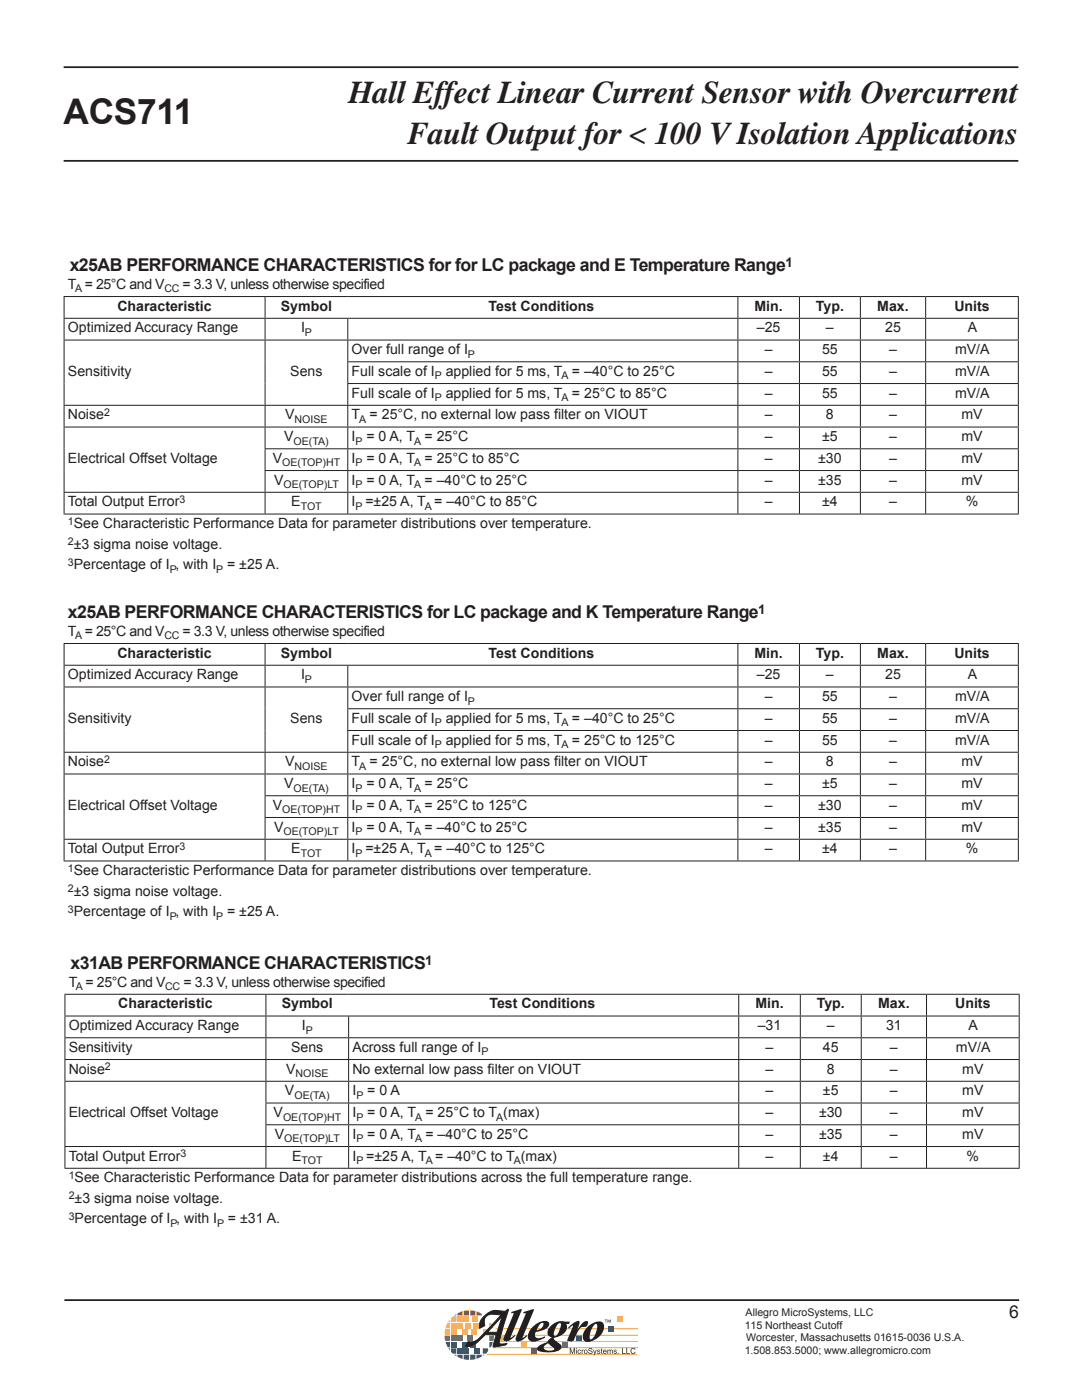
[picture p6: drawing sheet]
<svg xmlns="http://www.w3.org/2000/svg" width="216mm" height="279mm" viewBox="0 0 216 279" stroke-linecap="round" stroke-linejoin="round" font-family="sans-serif">
<path d="M12.7 13.4h190.5M12.7 32.1h190.5M12.9 259.5h190.5" fill="none" stroke="#231f20" stroke-width=".35"/>
<path d="M97.1 270.3h30M98.3 269h29M98.8 267.7h28.5" fill="none" stroke="#f99d33" stroke-width=".2"/>
<path d="M96.3 270.4h.4l-.4 .2z" fill="#593b97"/>
<path d="M89.8 263.3v.5h-.4z" fill="#f15a30"/>
<path d="M89.3 264h.5v1.1h-.9z" fill="#f99d33"/>
<path d="M88.8 265.3h1v1.1h-1.1z" fill="#fff200"/>
<path d="M88.7 266.6h1.1v1h-1z" fill="#36b557"/>
<path d="M88.9 267.8h.9v1.1a.75 .75 0 0 1-.8-.8z" fill="#00a6be"/>
<path d="M89.4 269.1h.4v.4z" fill="#0077c0"/>
<path d="M90.6 262.5l.5-.3v.3z" fill="#ed1556"/>
<path d="M90 263.1l.4-.4h.7v1.1h-1.1z" fill="#f15a30"/>
<path d="M90 264h1.1v1.1h-1.1z" fill="#f99d33"/>
<path d="M90 265.3h1.1v1.1h-1.1z" fill="#fff200"/>
<path d="M90 266.6h1.1v1h-1.1z" fill="#36b557"/>
<path d="M90 267.8h1.1v1.1h-1.1z" fill="#00a6be"/>
<path d="M90 269.1h1.1v1.1h-.8l-.3-.4z" fill="#0077c0"/>
<path d="M90.6 270.4h.5v.3z" fill="#593b97"/>
<path d="M91.3 262.1l1-.4v.8h-1z" fill="#ed1556"/>
<path d="M91.3 262.7h1v1.1h-1z" fill="#f15a30"/>
<path d="M91.3 264h1v1.1h-1z" fill="#f99d33"/>
<path d="M92.2 265.3h1v1.1h-1z" fill="#fff200"/>
<path d="M91.3 266.6h1v1h-1z" fill="#36b557"/>
<path d="M92.2 267.8h1v1.1h-1z" fill="#00a6be"/>
<path d="M91.3 269.1h1v1.1h-1z" fill="#0077c0"/>
<path d="M91.3 270.4h1v.8l-1-.4z" fill="#593b97"/>
<path d="M92.5 261.6l1.1-.1v1h-1.1z" fill="#ed1556"/>
<path d="M92.5 262.7h1.1v1.1h-1.1z" fill="#f15a30"/>
<path d="M92.9 264h1v1.1h-1z" fill="#f99d33"/>
<path d="M94.1 265.3h1v1.1h-1z" fill="#fff200"/>
<path d="M93.2 266.6h1.1v1h-1.1z" fill="#36b557"/>
<path d="M93.8 267.8h1.1v1.1h-1.1z" fill="#00a6be"/>
<path d="M92.5 269.1h1.1v1.1h-1.1z" fill="#0077c0"/>
<path d="M92.5 270.4h1.1v1l-1.1-.1z" fill="#593b97"/>
<path d="M93.8 261.5l1.1 .2v.8h-1.1z" fill="#ed1556"/>
<path d="M94.2 262.7h1.1v1.1h-1.1z" fill="#f15a30"/>
<path d="M96.4 265.3h1.1v1.1h-1.1z" fill="#fff200"/>
<path d="M94.6 269.1h1.1v1.1h-1.1z" fill="#0077c0"/>
<g fill="#593b97">
<path d="M93.8 270.4h1.1v.9l-1.1 .1z"/>
<path d="M95.1 270.4h1v.3l-1 .5z"/>
</g>
<path d="M94.5 264h1v1.1h-1z" fill="#f99d33"/>
<path d="M96.3 269.1h1.1a1.02 1.02 0 0 1-.5 1.1h-.6z" fill="#0077c0"/>
<path d="M97.6 264h.3l.5 1.1h-.8z" fill="#f99d33"/>
<path d="M97.6 266.6h1l-.1 1h-.9z" fill="#36b557"/>
<path d="M97.6 267.8h.8l-.1 .3a.76 .76 0 0 1-.7 .8z" fill="#00a6be"/>
<path d="M95.1 261.7l1 .5v.3h-1z" fill="#ed1556"/>
<path d="M99.8 266.5h1v1.1h-1z" fill="#fff200"/>
<path d="M106 269.1h1.1v1h-1.1z" fill="#ed1556"/>
<path d="M112.2 267.8h1.1v1.1h-1.1z" fill="#36b557"/>
<path d="M114.9 266.5h1.1v1.1h-1.1z" fill="#00a6be"/>
<path d="M123.2 262.8h1.1v1.1h-1.1z" fill="#f15a30"/>
<path d="M103.9 267.8h1.1v1.1h-1.1z" fill="#f99d33"/>
<path d="M98.8 265.2h28.5M99 266.5h28.3" fill="none" stroke="#f99d33" stroke-width=".2"/>
<path d="M121.3 264.7h1.1v1h-1.1z" fill="#593b97"/>
<g fill="#231f20">
<path d="M113.7 269.1h.2l.3 .9 .3-.9h.2v1.1h-.1v-1l-.3 1h-.1l-.4-1v1h-.1z"/>
<path d="M115.4 269.4h.4l.1 .2-.2-.1a.27 .27 0 0 0-.3 .3 .27 .27 0 0 0 .3 .2l.2-.1v.1a.34 .34 0 0 1-.6 0z"/>
<path d="M116.1 269.4l.1 .1 .3-.2-.3 .4v.5h-.1z"/>
<path d="M117.6 269.1h.5l.1 .3-.4-.2-.2 .2 .6 .3a.42 .42 0 0 1-.4 .5 .42 .42 0 0 1-.4-.4l.4 .3 .3-.2-.6-.3-.1-.2z"/>
<path d="M118.3 269.4h.2l.2 .6 .2-.6h.2l-.5 1.1h-.2l.2-.3z"/>
<path d="M119.2 269.5l.3-.2 .2 .2-.4 .1 .4 .2-.1 .4-.4-.2-.1-.1 .4 .2 .2-.2-.5-.2z"/>
<path d="M120 269.1l.2 .3-.1 .1 .1 .7-.2-.1v-.6h-.1z"/>
<path d="M121.2 269.4l.1 .1 .8-.1 .2 .8h-.2v-.6l-.1-.1-.2 .2v.5h-.1l-.1-.7-.3 .2v.5h-.1z"/>
<path d="M122.5 269.5l.3-.2 .2 .2-.4 .1 .4 .2-.1 .4-.5-.2v-.1l.4 .2 .1-.2-.4-.2z"/>
<path d="M102 261.8l1.8-.5 .3 .1-2.2 5.5 .8-.5 .1 .2a1.94 1.94 0 0 1-2.2 1l-.1-.6 2-4.8v-.1h-.5z"/>
<path d="M104.4 261.9l1.9-.6 .2 .1-2.2 5.6 .8-.6 .1 .2-1 .8a.92 .92 0 0 1-1.3 .1v-.6l2-4.6-.1-.3-.4 .1z"/>
<path d="M106.3 264.8a2.45 2.45 0 0 1 3.2-.9 1.36 1.36 0 0 1-1.3 1.6l-1.3 .3 .2-.3a1.31 1.31 0 0 0 1.3-1.5 1.17 1.17 0 0 0-1.2 1.1 1.76 1.76 0 0 0-.3 1.8 1.75 1.75 0 0 0 1.8-.2l.1 .2a3.8 3.8 0 0 1-3 .7 1.37 1.37 0 0 1-.1-2z"/>
<path d="M113.3 265l1.1-1a.88 .88 0 0 1 1.2-.2l-.4 1.6 1-1.4 .6-.3h.4a.82 .82 0 0 1-.1 .9 .82 .82 0 0 1-.9 .2 4.9 4.9 0 0 0-1.7 2.7l-.5 .2-.8-.2 1.1-2.9-.8 .5z"/>
<path d="M117.1 264.9l.8-.6 .9-.4 .1 .3a3.2 3.2 0 0 0-1.1 3.1h.1a3.1 3.1 0 0 0 1.1-3.1h-.1l-.1-.3a1.11 1.11 0 0 1 1.3-.1 1.11 1.11 0 0 1 .4 1.3 3.5 3.5 0 0 1-3.7 2.6 1.66 1.66 0 0 1 0-2.4z"/>
<path d="M110 264.5l.6-.4 .8-.4 .1 .4-.3 .3a3.1 3.1 0 0 0-.6 2.2h.1a1.5 1.5 0 0 0 1-1.4l.2-1-.1-.1h-.3l-.1-.4 2.3 .1-.1 .4h-.6a1.89 1.89 0 0 1-1.5 2.5l-.9 .3a.41 .41 0 0 0 .3 .6l.9 .7 .3 .4a1.83 1.83 0 0 1-2.2 1.2l-1.5-.1a1.2 1.2 0 0 1-1.3-.5 2.03 2.03 0 0 1 1.8-1.3l.4-.2 .1 .3-.3 .1a.67 .67 0 0 0-.6 .8 .67 .67 0 0 0 .8 .5h.7a.46 .46 0 0 0 .6-.3l-.7-.6a.77 .77 0 0 1-.3-1.3l.5-.4a1.15 1.15 0 0 1-.9-.8 1.15 1.15 0 0 1 .5-1.2z"/>
<path d="M115 269.1v.1h.1v-.1zM115 269.4v.8h.1v-.8z"/>
<path d="M116.7 269.8a.27 .27 0 0 1 .5 0 .27 .27 0 0 1-.5 0zM116.5 269.8a.4 .4 0 0 0 .8 0 .4 .4 0 0 0-.8 0z"/>
<path d="M120.5 269.5h.4v.2h-.4zM120.5 269.4a.42 .42 0 0 0-.2 .6 .42 .42 0 0 0 .6 .1l.1-.2-.3 .2-.2-.3h.5v-.2l-.1-.2z"/>
</g>
<path d="M96.6 262.7l1-.8a2.58 2.58 0 0 1 2.1-.3l.9 .1 .7-.4 .2 .1-1 3.1-.9 3.4 .3 .3h1.2l-.2 .2-2.4 .4-.1-.2 .6-2.2h-2.2a8.8 8.8 0 0 1-2.5 2.2l-.9 .1-.6-.1 .6-.8a2.32 2.32 0 0 0 2.3-.9l4.3-4.5a3.1 3.1 0 0 0-2.9 .3 2.05 2.05 0 0 0-.4 1.9l-1 .5 .1-1.4zM100.2 262.7l-1 3.2h-1.9z" fill="none" stroke="#231f20" stroke-width=".2"/>
<g fill="#231f20">
<path d="M123.3 270h.1l-.1 .4z"/>
<path d="M124.1 269h.2v1h.5v.2h-.7z"/>
<path d="M125 269h.1v1h.6v.2h-.7z"/>
<path d="M126 269.2l.5-.2 .3 .4h-.2a.37 .37 0 0 0-.5-.1 .37 .37 0 0 0 0 .6 .37 .37 0 0 0 .6-.1h.1a.55 .55 0 0 1-.8 .3 .55 .55 0 0 1 0-.9z"/>
<path d="M120.7 263.4h.2l.1 .6v-.6h.1zM121.2 263.4v.6l.1-.5 .2 .5 .3-.5 .1 .5v-.6h-.2l-.1 .4-.2-.4z"/>
</g>
<path d="M96.6 262.7l-.8 1-.1 1.4 1-.5a1.63 1.63 0 0 1 1.5-2.3l1.8 .1-4.6 4.9a2.14 2.14 0 0 1-2 .5l-.6 .8a2.43 2.43 0 0 0 2.5-.8l1.5-1.4h2.2l-.6 2.2 .1 .2 2.4-.4 .2-.2h-1.2l-.3-.3 .9-3.4 1-3.1-.2-.1-.7 .4a3.9 3.9 0 0 0-3 .2zM100.2 262.7l-1 3.2h-1.9z" fill-rule="evenodd" fill="#231f20"/>
<g fill="none" stroke="#231f20" stroke-width=".2">
<path d="M12.7 59.2h190.6M12.8 59.3v4.1M52.9 59.3v4.1M147.2 59.3v4.1M159.5 59.3v4.1M171.7 59.3v4.1M184.7 59.3v4.1M203.2 59.3v4.1M12.7 63.5h190.6M12.8 63.6v4.2M12.8 68v12.8M52.9 63.6v4.2"/>
<path d="M52.9 68v12.8M69.3 72.2h134M69.3 76.5h134M69.4 63.6v4.2M69.4 68v4.1M69.4 72.3v4.2M69.4 76.6v4.2M147.2 63.6v4.2M147.2 68v4.1M147.2 72.3v4.2M147.2 76.6v4.2M159.5 63.6v4.2"/>
<path d="M159.5 68v4.1M159.5 72.3v4.2M159.5 76.6v4.2M171.7 63.6v4.2M171.7 68v4.1M171.7 72.3v4.2M171.7 76.6v4.2M184.7 63.6v4.2M184.7 68v4.1M184.7 72.3v4.2M184.7 76.6v4.2M203.2 63.6v4.2"/>
<path d="M203.2 68v4.1M203.2 72.3v4.2M203.2 76.6v4.2M203.3 67.9h-190.6M12.7 80.9h190.6M12.7 85.2h190.6M12.7 98.2h190.6M12.8 81v4.1M12.8 85.3v12.9M12.8 98.3v4.2M52.8 89.6h150.5M52.8 93.9h150.5"/>
<path d="M52.9 81v4.1M52.9 85.3v4.2M52.9 89.7v4.1M52.9 94v4.2M52.9 98.3v4.2M69.4 81v4.1M69.4 85.3v4.2M69.4 89.7v4.1M69.4 94v4.2M69.4 98.3v4.2M147.2 81v4.1M147.2 85.3v4.2"/>
<path d="M147.2 89.7v4.1M147.2 94v4.2M147.2 98.3v4.2M159.5 81v4.1M159.5 85.3v4.2M159.5 89.7v4.1M159.5 94v4.2M159.5 98.3v4.2M171.7 81v4.1M171.7 85.3v4.2M171.7 89.7v4.1M171.7 94v4.2"/>
<path d="M171.7 98.3v4.2M184.7 81v4.1M184.7 85.3v4.2M184.7 89.7v4.1M184.7 94v4.2M184.7 98.3v4.2M203.2 81v4.1M203.2 85.3v4.2M203.2 89.7v4.1M203.2 94v4.2M203.2 98.3v4.2M12.7 102.6h190.6"/>
<path d="M12.7 128.4h190.6M12.7 137.1h190.6M12.8 128.5v4.2M12.8 132.9v4.1M12.8 137.2v12.8M52.9 128.5v4.2M52.9 132.9v4.1M52.9 137.2v12.8M69.4 132.9v4.1M69.4 137.2v4.2M147.2 128.5v4.2M147.2 132.9v4.1"/>
<path d="M147.2 137.2v4.2M159.5 128.5v4.2M159.5 132.9v4.1M159.5 137.2v4.2M171.7 128.5v4.2M171.7 132.9v4.1M171.7 137.2v4.2M184.7 128.5v4.2M184.7 132.9v4.1M184.7 137.2v4.2M203.2 128.5v4.2M203.2 132.9v4.1"/>
<path d="M203.2 137.2v4.2M203.3 132.8h-190.6M12.7 150.1h190.6M12.7 154.5h190.6M12.8 150.2v4.2M12.8 154.6v12.8M52.8 158.8h150.5M52.9 150.2v4.2M52.9 154.6v4.1M52.9 158.9v4.2M69.3 141.4h134M69.3 145.8h134"/>
<path d="M69.4 141.5v4.2M69.4 145.9v4.1M69.4 150.2v4.2M69.4 154.6v4.1M69.4 158.9v4.2M147.2 141.5v4.2M147.2 145.9v4.1M147.2 150.2v4.2M147.2 154.6v4.1M147.2 158.9v4.2M159.5 141.5v4.2M159.5 145.9v4.1"/>
<path d="M159.5 150.2v4.2M159.5 154.6v4.1M159.5 158.9v4.2M171.7 141.5v4.2M171.7 145.9v4.1M171.7 150.2v4.2M171.7 154.6v4.1M171.7 158.9v4.2M184.7 141.5v4.2M184.7 145.9v4.1M184.7 150.2v4.2M184.7 154.6v4.1"/>
<path d="M184.7 158.9v4.2M203.2 141.5v4.2M203.2 145.9v4.1M203.2 150.2v4.2M203.2 154.6v4.1M203.2 158.9v4.2M12.7 171.8h190.6M12.7 167.5h190.6M12.8 167.6v4.1M52.8 163.1h150.5M52.9 163.2v4.2M52.9 167.6v4.1"/>
<path d="M69.4 163.2v4.2M69.4 167.6v4.1M147.2 163.2v4.2M147.2 167.6v4.1M159.5 163.2v4.2M159.5 167.6v4.1M171.7 163.2v4.2M171.7 167.6v4.1M184.7 163.2v4.2M184.7 167.6v4.1M203.2 163.2v4.2M203.2 167.6v4.1"/>
<path d="M12.9 198.4h190.6M13 198.5v4.2M53.1 198.5v4.2M147.4 198.5v4.2M159.7 198.5v4.2M171.9 198.5v4.2M184.9 198.5v4.2M203.4 198.5v4.2M12.9 211.5h190.6M12.9 215.8h190.6M12.9 202.8h190.6M13 202.9v4.1"/>
<path d="M13 207.2v4.2M13 211.5v4.2M13 215.9v12.8M53.1 202.9v4.1M53.1 207.2v4.2M53.1 211.5v4.2M53.1 215.9v4.1M69.6 202.9v4.1M69.6 207.2v4.2M69.6 211.5v4.2M69.6 215.9v4.1M147.4 207.2v4.2"/>
<path d="M147.4 211.5v4.2M147.4 215.9v4.1M147.4 202.9v4.1M159.7 207.2v4.2M159.7 211.5v4.2M159.7 215.9v4.1M159.7 202.9v4.1M171.9 207.2v4.2M171.9 211.5v4.2M171.9 215.9v4.1M171.9 202.9v4.1M184.9 202.9v4.1"/>
<path d="M184.9 207.2v4.2M184.9 211.5v4.2M184.9 215.9v4.1M203.4 202.9v4.1M203.4 207.2v4.2M203.4 211.5v4.2M203.4 215.9v4.1M203.5 207.1h-190.6M12.9 233.2h190.6M12.9 228.8h190.6M13 228.9v4.2M53 220.1h150.5"/>
<path d="M53 224.5h150.5M53.1 220.2v4.2M53.1 224.6v4.1M53.1 228.9v4.2M69.6 220.2v4.2M69.6 224.6v4.1M69.6 228.9v4.2M147.4 220.2v4.2M147.4 224.6v4.1M147.4 228.9v4.2M159.7 220.2v4.2M159.7 224.6v4.1"/>
<path d="M159.7 228.9v4.2M171.9 220.2v4.2M171.9 224.6v4.1M171.9 228.9v4.2M184.9 220.2v4.2M184.9 224.6v4.1M184.9 228.9v4.2M203.4 220.2v4.2M203.4 224.6v4.1M203.4 228.9v4.2"/>
</g>
<text font-size="7.1" fill="#231f20" x="12.7" y="24.8">ACS711</text>
<g font-size="6.3" fill="#231f20">
<text x="69.5" y="20.6">Hall Effect Linear Current Sensor with Overcurrent</text>
<text x="81.3" y="28.7">Fault Output for &lt; 100 V Isolation Applications</text>
</g>
<g font-size="3.5" fill="#231f20">
<text x="13.9" y="54.1">x25AB PERFORMANCE CHARACTERISTICS for for LC package and E Temperature Range</text>
<text x="13.6" y="123.4">x25AB PERFORMANCE CHARACTERISTICS for LC package and K Temperature Range</text>
<text x="14.1" y="193.4">x31AB PERFORMANCE CHARACTERISTICS</text>
<text x="201.4" y="263.1">6</text>
</g>
<g font-size="2.8" fill="#231f20">
<text x="13.6" y="57.7">T = 25°C and V</text>
<text x="36.4" y="57.7">= 3.3 V, unless otherwise specified</text>
<text x="23.4" y="62">Characteristic</text>
<text x="56" y="62">Symbol</text>
<text x="97.5" y="62">Test Conditions</text>
<text x="150.6" y="62">Min.</text>
<text x="162.8" y="62">Typ.</text>
<text x="175.1" y="62">Max.</text>
<text x="190.4" y="62">Units</text>
<text x="13.6" y="66.3">Optimized Accuracy Range</text>
<text x="60.1" y="66.3">I</text>
<text x="70.2" y="70.7">Over full range of I</text>
<text x="151" y="66.3">–25</text>
<text x="152.6" y="70.7">–</text>
<text x="164" y="70.7">55</text>
<text x="164.8" y="66.3">–</text>
<text x="176.6" y="66.3">25</text>
<text x="177.4" y="70.7">–</text>
<text x="190.6" y="70.7">mV/A</text>
<text x="193.1" y="66.3">A</text>
<text x="13.6" y="75">Sensitivity</text>
<text x="57.9" y="75">Sens</text>
<text x="70.2" y="75">Full scale of I</text>
<text x="88.9" y="75">applied for 5 ms, T = –40°C to 25°C</text>
<text x="152.6" y="75">–</text>
<text x="164" y="75">55</text>
<text x="177.4" y="75">–</text>
<text x="190.6" y="75">mV/A</text>
<text x="13.6" y="83.7">Noise</text>
<text x="56.9" y="83.7">V</text>
<text x="70.2" y="79.4">Full scale of I</text>
<text x="70.2" y="83.7">T = 25°C, no external low pass filter on VIOUT</text>
<text x="88.9" y="79.4">applied for 5 ms, T = 25°C to 85°C</text>
<text x="152.6" y="83.7">–</text>
<text x="152.6" y="79.4">–</text>
<text x="164" y="79.4">55</text>
<text x="164.8" y="83.7">8</text>
<text x="177.4" y="83.7">–</text>
<text x="177.4" y="79.4">–</text>
<text x="190.6" y="79.4">mV/A</text>
<text x="191.8" y="83.7">mV</text>
<text x="56.7" y="88">V</text>
<text x="70.2" y="88">I</text>
<text x="73.1" y="88">= 0 A, T = 25°C</text>
<text x="152.6" y="88">–</text>
<text x="164" y="88">±5</text>
<text x="177.4" y="88">–</text>
<text x="191.8" y="88">mV</text>
<text x="13.6" y="92.4">Electrical Offset Voltage</text>
<text x="54.4" y="92.4">V</text>
<text x="70.2" y="92.4">I</text>
<text x="73.1" y="92.4">= 0 A, T = 25°C to 85°C</text>
<text x="152.6" y="92.4">–</text>
<text x="163.3" y="92.4">±30</text>
<text x="177.4" y="92.4">–</text>
<text x="191.8" y="92.4">mV</text>
<text x="13.6" y="101.1">Total Output Error</text>
<text x="54.7" y="96.7">V</text>
<text x="58.1" y="101.1">E</text>
<text x="70.2" y="96.7">I</text>
<text x="70.2" y="101.1">I =±25 A, T = –40°C to 85°C</text>
<text x="73.1" y="96.7">= 0 A, T = –40°C to 25°C</text>
<text x="152.6" y="101.1">–</text>
<text x="152.6" y="96.7">–</text>
<text x="163.3" y="96.7">±35</text>
<text x="164" y="101.1">±4</text>
<text x="177.4" y="101.1">–</text>
<text x="177.4" y="96.7">–</text>
<text x="191.8" y="96.7">mV</text>
<text x="192.7" y="101.1">%</text>
<text x="14.7" y="105.4">See Characteristic Performance Data for parameter distributions over temperature.</text>
<text x="14.7" y="109.5">±3 sigma noise voltage.</text>
<text x="14.7" y="113.6">Percentage of I , with I</text>
<text x="45.3" y="113.6">= ±25 A.</text>
<text x="13.6" y="126.9">T = 25°C and V</text>
<text x="23.4" y="131.2">Characteristic</text>
<text x="36.4" y="126.9">= 3.3 V, unless otherwise specified</text>
<text x="56" y="131.2">Symbol</text>
<text x="97.5" y="131.2">Test Conditions</text>
<text x="150.6" y="131.2">Min.</text>
<text x="162.8" y="131.2">Typ.</text>
<text x="175.1" y="131.2">Max.</text>
<text x="190.4" y="131.2">Units</text>
<text x="13.6" y="135.6">Optimized Accuracy Range</text>
<text x="60.1" y="135.6">I</text>
<text x="151" y="135.6">–25</text>
<text x="164.8" y="135.6">–</text>
<text x="176.6" y="135.6">25</text>
<text x="193.1" y="135.6">A</text>
<text x="70.2" y="139.9">Over full range of I</text>
<text x="152.6" y="139.9">–</text>
<text x="164" y="139.9">55</text>
<text x="177.4" y="139.9">–</text>
<text x="190.6" y="139.9">mV/A</text>
<text x="13.6" y="144.3">Sensitivity</text>
<text x="57.9" y="144.3">Sens</text>
<text x="70.2" y="144.3">Full scale of I</text>
<text x="70.2" y="148.6">Full scale of I</text>
<text x="88.9" y="144.3">applied for 5 ms, T = –40°C to 25°C</text>
<text x="88.9" y="148.6">applied for 5 ms, T = 25°C to 125°C</text>
<text x="152.6" y="144.3">–</text>
<text x="152.6" y="148.6">–</text>
<text x="164" y="144.3">55</text>
<text x="164" y="148.6">55</text>
<text x="177.4" y="144.3">–</text>
<text x="177.4" y="148.6">–</text>
<text x="190.6" y="144.3">mV/A</text>
<text x="190.6" y="148.6">mV/A</text>
<text x="13.6" y="152.9">Noise</text>
<text x="56.9" y="152.9">V</text>
<text x="70.2" y="152.9">T = 25°C, no external low pass filter on VIOUT</text>
<text x="152.6" y="152.9">–</text>
<text x="164.8" y="152.9">8</text>
<text x="177.4" y="152.9">–</text>
<text x="191.8" y="152.9">mV</text>
<text x="13.6" y="161.6">Electrical Offset Voltage</text>
<text x="54.4" y="161.6">V</text>
<text x="56.7" y="157.3">V</text>
<text x="70.2" y="157.3">I</text>
<text x="70.2" y="161.6">I</text>
<text x="73.1" y="157.3">= 0 A, T = 25°C</text>
<text x="73.1" y="161.6">= 0 A, T = 25°C to 125°C</text>
<text x="152.6" y="161.6">–</text>
<text x="152.6" y="157.3">–</text>
<text x="163.3" y="161.6">±30</text>
<text x="164" y="157.3">±5</text>
<text x="177.4" y="161.6">–</text>
<text x="177.4" y="157.3">–</text>
<text x="191.8" y="161.6">mV</text>
<text x="191.8" y="157.3">mV</text>
<text x="54.7" y="166">V</text>
<text x="70.2" y="166">I</text>
<text x="73.1" y="166">= 0 A, T = –40°C to 25°C</text>
<text x="152.6" y="166">–</text>
<text x="163.3" y="166">±35</text>
<text x="177.4" y="166">–</text>
<text x="191.8" y="166">mV</text>
<text x="13.6" y="170.3">Total Output Error</text>
<text x="58.1" y="170.3">E</text>
<text x="70.2" y="170.3">I =±25 A, T = –40°C to 125°C</text>
<text x="152.6" y="170.3">–</text>
<text x="164" y="170.3">±4</text>
<text x="177.4" y="170.3">–</text>
<text x="192.7" y="170.3">%</text>
<text x="14.7" y="174.6">See Characteristic Performance Data for parameter distributions over temperature.</text>
<text x="14.7" y="178.7">±3 sigma noise voltage.</text>
<text x="14.7" y="182.8">Percentage of I , with I</text>
<text x="45.3" y="182.8">= ±25 A.</text>
<text x="13.7" y="196.9">T = 25°C and V</text>
<text x="36.6" y="196.9">= 3.3 V, unless otherwise specified</text>
<text x="23.6" y="201.2">Characteristic</text>
<text x="56.2" y="201.2">Symbol</text>
<text x="97.7" y="201.2">Test Conditions</text>
<text x="150.7" y="201.2">Min.</text>
<text x="163" y="201.2">Typ.</text>
<text x="175.2" y="201.2">Max.</text>
<text x="190.6" y="201.2">Units</text>
<text x="13.7" y="205.6">Optimized Accuracy Range</text>
<text x="13.7" y="209.9">Sensitivity</text>
<text x="58.1" y="209.9">Sens</text>
<text x="60.2" y="205.6">I</text>
<text x="70.3" y="209.9">Across full range of I</text>
<text x="151.2" y="205.6">–31</text>
<text x="152.8" y="209.9">–</text>
<text x="164.2" y="209.9">45</text>
<text x="165" y="205.6">–</text>
<text x="176.8" y="205.6">31</text>
<text x="177.6" y="209.9">–</text>
<text x="190.7" y="209.9">mV/A</text>
<text x="193.3" y="205.6">A</text>
<text x="13.7" y="214.3">Noise</text>
<text x="57.1" y="214.3">V</text>
<text x="70.3" y="214.3">No external low pass filter on VIOUT</text>
<text x="152.8" y="214.3">–</text>
<text x="165" y="214.3">8</text>
<text x="177.6" y="214.3">–</text>
<text x="192" y="214.3">mV</text>
<text x="56.9" y="218.6">V</text>
<text x="70.3" y="218.6">I</text>
<text x="73.3" y="218.6">= 0 A</text>
<text x="152.8" y="218.6">–</text>
<text x="164.2" y="218.6">±5</text>
<text x="177.6" y="218.6">–</text>
<text x="192" y="218.6">mV</text>
<text x="13.7" y="222.9">Electrical Offset Voltage</text>
<text x="54.6" y="222.9">V</text>
<text x="54.8" y="227.3">V</text>
<text x="70.3" y="222.9">I</text>
<text x="70.3" y="227.3">I</text>
<text x="73.3" y="222.9">= 0 A, T = 25°C to T (max)</text>
<text x="73.3" y="227.3">= 0 A, T = –40°C to 25°C</text>
<text x="152.8" y="222.9">–</text>
<text x="152.8" y="227.3">–</text>
<text x="163.4" y="222.9">±30</text>
<text x="163.4" y="227.3">±35</text>
<text x="177.6" y="222.9">–</text>
<text x="177.6" y="227.3">–</text>
<text x="192" y="222.9">mV</text>
<text x="192" y="227.3">mV</text>
<text x="13.7" y="231.6">Total Output Error</text>
<text x="58.3" y="231.6">E</text>
<text x="70.3" y="231.6">I =±25 A, T = –40°C to T (max)</text>
<text x="152.8" y="231.6">–</text>
<text x="164.2" y="231.6">±4</text>
<text x="177.6" y="231.6">–</text>
<text x="192.9" y="231.6">%</text>
<text x="14.9" y="236">See Characteristic Performance Data for parameter distributions across the full temperature range.</text>
<text x="14.9" y="240.1">±3 sigma noise voltage.</text>
<text x="14.9" y="244.2">Percentage of I , with I</text>
<text x="45.5" y="244.2">= ±31 A.</text>
</g>
<g font-size="2.6" fill="#231f20">
<text x="156.7" y="53.2">1</text>
<text x="151.3" y="122.5">1</text>
<text x="84.9" y="192.5">1</text>
</g>
<g font-size="2.1" fill="#231f20">
<text x="15" y="58.4">A</text>
<text x="32.8" y="58.4">CC</text>
<text x="60.9" y="67">P</text>
<text x="93.4" y="71.4">P</text>
<text x="86.8" y="75.7">P</text>
<text x="112.1" y="75.7">A</text>
<text x="20.8" y="83">2</text>
<text x="86.8" y="80.1">P</text>
<text x="112.1" y="80.1">A</text>
<text x="58.6" y="88.7">OE(TA)</text>
<text x="58.8" y="84.4">NOISE</text>
<text x="70.9" y="88.7">P</text>
<text x="71.7" y="84.4">A</text>
<text x="82.6" y="88.7">A</text>
<text x="56.3" y="93.1">OE(TOP)HT</text>
<text x="70.9" y="93.1">P</text>
<text x="82.6" y="93.1">A</text>
<text x="35.8" y="100.4">3</text>
<text x="56.6" y="97.4">OE(TOP)LT</text>
<text x="60" y="101.8">TOT</text>
<text x="70.9" y="97.4">P</text>
<text x="70.9" y="101.8">P</text>
<text x="82.6" y="97.4">A</text>
<text x="84.8" y="101.8">A</text>
<text x="13.6" y="104.7">1</text>
<text x="13.6" y="108.8">2</text>
<text x="13.6" y="112.9">3</text>
<text x="33.9" y="114.3">P</text>
<text x="43.2" y="114.3">P</text>
<text x="15" y="127.6">A</text>
<text x="32.8" y="127.6">CC</text>
<text x="60.9" y="136.3">P</text>
<text x="93.4" y="140.6">P</text>
<text x="86.8" y="145">P</text>
<text x="86.8" y="149.3">P</text>
<text x="112.1" y="145">A</text>
<text x="112.1" y="149.3">A</text>
<text x="20.8" y="152.2">2</text>
<text x="58.8" y="153.6">NOISE</text>
<text x="71.7" y="153.6">A</text>
<text x="58.6" y="158">OE(TA)</text>
<text x="70.9" y="158">P</text>
<text x="82.6" y="158">A</text>
<text x="56.3" y="162.3">OE(TOP)HT</text>
<text x="56.6" y="166.7">OE(TOP)LT</text>
<text x="70.9" y="162.3">P</text>
<text x="70.9" y="166.7">P</text>
<text x="82.6" y="162.3">A</text>
<text x="82.6" y="166.7">A</text>
<text x="13.6" y="173.9">1</text>
<text x="35.8" y="169.6">3</text>
<text x="60" y="171">TOT</text>
<text x="70.9" y="171">P</text>
<text x="84.8" y="171">A</text>
<text x="13.6" y="178">2</text>
<text x="13.6" y="182.1">3</text>
<text x="33.9" y="183.5">P</text>
<text x="43.2" y="183.5">P</text>
<text x="15.2" y="197.6">A</text>
<text x="33" y="197.6">CC</text>
<text x="61" y="206.3">P</text>
<text x="20.9" y="213.6">2</text>
<text x="59" y="215">NOISE</text>
<text x="96.1" y="210.6">P</text>
<text x="58.7" y="219.3">OE(TA)</text>
<text x="71.1" y="219.3">P</text>
<text x="56.5" y="223.7">OE(TOP)HT</text>
<text x="56.7" y="228">OE(TOP)LT</text>
<text x="71.1" y="223.7">P</text>
<text x="71.1" y="228">P</text>
<text x="82.8" y="223.7">A</text>
<text x="82.8" y="228">A</text>
<text x="99" y="223.7">A</text>
<text x="36" y="230.9">3</text>
<text x="60.2" y="232.3">TOT</text>
<text x="71.1" y="232.3">P</text>
<text x="85" y="232.3">A</text>
<text x="102.5" y="232.3">A</text>
<text x="13.7" y="235.3">1</text>
<text x="13.7" y="239.4">2</text>
<text x="13.7" y="243.4">3</text>
<text x="34" y="244.9">P</text>
<text x="43.3" y="244.9">P</text>
<text x="148.8" y="262.6">Allegro MicroSystems, LLC</text>
<text x="148.6" y="265.2">115 Northeast Cutoff</text>
<text x="148.9" y="267.7">Worcester, Massachusetts 01615-0036 U.S.A.</text>
<text x="148.6" y="270.3">1.508.853.5000; www.allegromicro.com</text>
</g>
</svg>
